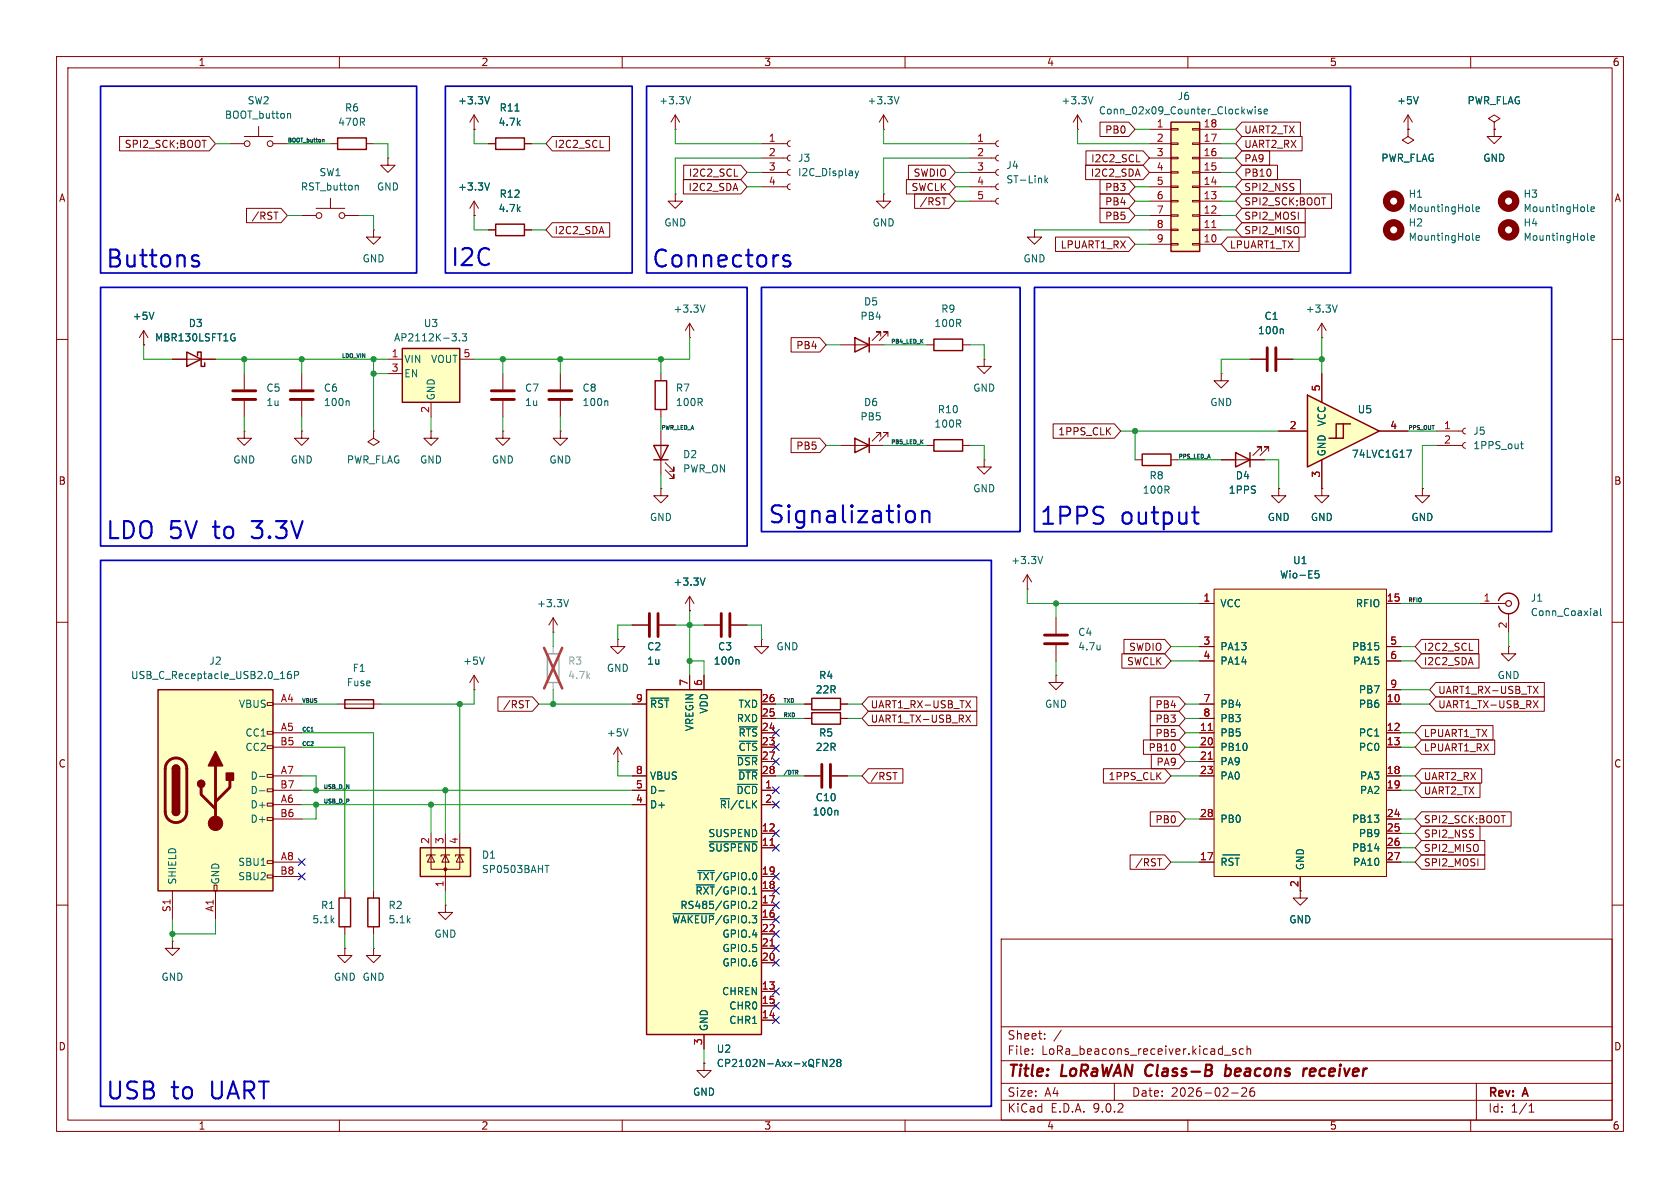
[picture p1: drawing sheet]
<svg xmlns="http://www.w3.org/2000/svg" width="297mm" height="210mm" viewBox="0 0 297 210" stroke-linecap="round" stroke-linejoin="round" font-family="sans-serif">
<g fill="none" stroke="#840000" stroke-width=".18">
<path d="M10 10h277v190h-277zM12 12h273v186h-273zM60 10v2M110 10v2M160 10v2M210 10v2M260 10v2M10 60h2M285 60h2M10 110h2M285 110h2M10 160h2"/>
<path d="M177 166h108v32h-108zM285 160h2M60 198v2M110 198v2M160 198v2M177 194.5h108M177 191.5h108M177 187.5h108M177 181.5h108M182.5 186.3v.1M182.5 185.5v.1M184.7 183.6v.1"/>
<path d="M184.7 182.8v.1M187.6 182.1l-1.3 2M197 191.5v3M210 198v2M216.5 186.5h1.1M217.7 193.2h1.2M218.5 185.5l-.4-.1-.2 .2 .1 .2 .5 .2v.3h-.6M219.5 192.4l.6-.1 .2 .1 .1 .3-.9 1.1h.9M219.8 185.5l-.4-.1-.3 .3v.4l.1 .2h.6M220.5 185.5l.2-.1 .3 .1 .1 .9M220.5 184.9v1.5M221.7 192.3a.59 .59 0 0 0-.7 .6v.6l.1 .2 .4 .1 .2-.1 .1-.5-.1-.3h-.5l-.2 .3"/>
<path d="M260 198v2M261 191.5v6.5M270.3 196.6h.9M270.3 195.5l.4-.4v1.5"/>
</g>
<path d="M216.7 189l.2-.1 .6 .1M216.8 188.2l-.3 2M217.4 190a.66 .66 0 0 1-.8 .1M231.1 188.9l-.4 .1-.2 .3M232.3 188.9l-.6 .1-.2 .9 .3 .3h.4M232.6 189.4l-1 .1" fill="none" stroke="#840000" stroke-width=".4"/>
<path d="M207 21.6h5.1v22.9h-5.1z" fill="#ffffc2"/>
<path d="M207 21.6h5.1v22.9h-5.1zM115.6 78.7h2.5l-1.3 2.6zM115.6 81.3h2.5" fill="none" stroke="#840000" stroke-width=".25"/>
<g fill="none" stroke="#840000" stroke-width=".18">
<path d="M203.2 22.9h3.8M203.2 25.4h3.8M203.2 27.9h3.8M203.2 30.5h3.8M203.2 33h3.8M203.2 35.6h3.8M203.2 38.1h3.8M207 22.7h1.3v.3h-1.3zM207 25.3h1.3v.2h-1.3zM207 27.8h1.3v.3h-1.3zM207 30.4h1.3v.2h-1.3zM207 32.9h1.3v.2h-1.3z"/>
<path d="M207 35.4h1.3v.3h-1.3zM207 38h1.3v.2h-1.3zM210.8 22.7h1.3v.3h-1.3zM210.8 25.3h1.3v.2h-1.3zM210.8 27.8h1.3v.3h-1.3zM210.8 30.4h1.3v.2h-1.3zM210.8 32.9h1.3v.2h-1.3zM210.8 35.4h1.3v.3h-1.3zM210.8 38h1.3v.2h-1.3zM212.1 22.9h3.8M212.1 25.4h3.8M212.1 27.9h3.8"/>
<path d="M212.1 30.5h3.8M212.1 33h3.8M212.1 35.6h3.8M212.1 38.1h3.8M121.9 59.7h.1M121.9 57.2l-.7 1.2M121.9 57.2l.8 1.2M121.9 57.2v2.5M203.2 40.6h3.8M203.2 43.2h3.8M207 40.5h1.3v.3h-1.3zM207 43.1h1.3v.2h-1.3z"/>
<path d="M210.8 40.5h1.3v.3h-1.3zM210.8 43.1h1.3v.2h-1.3zM212.1 40.6h3.8M212.1 43.2h3.8M116.8 76.2v7.6M117.6 83.1l1.5 1.5v-.8v.8h-.7M117.6 81.8l1.5 1.5v-.7v.7h-.7"/>
</g>
<path d="M214.2 40.2h.8" fill="none" stroke="#a90000" stroke-width=".18"/>
<path d="M221.4 19.3l-.2 .8-.3-.6M221.9 18.9v.1M221.9 19.3v.8M222.9 19.4l-.3-.1-.2 .2 .1 .2 .4 .1v.3h-.5M223.5 19.7l.6-.1-.1-.2-.3-.1-.2 .2v.6h.5M124.6 53.9l-.4 1.3" fill="none" stroke="#006464" stroke-width=".18"/>
<path d="M214.6 104.1h30.5v50.8h-30.5z" fill="#ffffc2"/>
<path d="M216.2 151.1h3" fill="none" stroke="#004848" stroke-width=".18"/>
<g fill="none" stroke="#840000" stroke-width=".18">
<path d="M119.4 34.3v1.3h1.2l-1.2 1.2-1.3-1.2h1.3M119.4 34.3h.1M119.4 22.9h.1M119.4 20.3l-.8 1.3M119.4 20.3l.7 1.3M119.4 20.3v2.6M134.6 25.4h4.6M134.6 27.9h4.6M134.6 30.5h4.6M134.6 33h4.6M139.7 24.9l-.4 .1-.1 .4 .1 .4 .4 .1M139.7 27.4l-.4 .2-.1 .3 .1 .4 .4 .1"/>
<path d="M139.7 30l-.4 .1-.1 .4 .1 .3 .4 .2M139.7 32.5l-.4 .2-.1 .3 .1 .4 .4 .1M156.2 22.9h.1M156.2 34.3v1.3h1.3l-1.3 1.2-1.3-1.2h1.3M156.2 34.3h.1M156.2 20.3l-.8 1.3M156.2 20.3l.8 1.3M156.2 20.3v2.6M171.4 25.4h4.6M171.4 27.9h4.6M171.4 30.5h4.6M171.4 33h4.6"/>
<path d="M171.4 35.6h4.6M176.5 24.9l-.3 .1-.2 .4 .2 .4 .3 .1M176.5 27.4l-.3 .2-.2 .3 .2 .4 .3 .1M176.5 30l-.3 .1-.2 .4 .2 .3 .3 .2M176.5 32.5l-.3 .2-.2 .3 .2 .4 .3 .1M176.5 35.1l-.3 .1-.2 .4 .2 .3 .3 .2M264.2 22.9v1.2h1.2l-1.2 1.3-1.3-1.3h1.3M264.2 22.9h.1M155.7 59.4v-.7h-.8h.8l-1.5 1.5M157 59.4v-.7h-.8h.8l-1.6 1.5M116.8 66v1.3M116.8 72.4v1.3"/>
<path d="M148.6 61h7.6M163.8 61h1.3M170.2 61h1.2M174 63.5v1.3h1.3l-1.3 1.2-1.3-1.2h1.3M174 63.5h.1M215.9 66v1.3h1.3l-1.3 1.3-1.3-1.3h1.3M215.9 66h.1M254 76.2h4.6M254 78.7h4.6M259.1 75.7l-.4 .1-.1 .4 .1 .4 .4 .1M259.1 78.2l-.4 .2-.1 .3 .1 .4 .4 .1M200.7 81.3h1.2"/>
<path d="M207 81.3h1.3M226.1 86.4v1.2h1.2l-1.2 1.3-1.3-1.3h1.3M226.1 86.4h.1M251.5 86.4v1.2h1.2l-1.2 1.3-1.3-1.3h1.3M251.5 86.4h.1M186.7 109.2v2.8M186.7 114v2.8M212.1 106.7h2.5M212.1 114.3h2.5M212.1 116.8h2.5M214.6 104.1h30.5v50.8h-30.5zM245.1 106.7h2.5"/>
<path d="M245.1 114.3h2.5M245.1 116.8h2.5M109.2 134.6h.1M109.2 132.1l-.7 1.3M109.2 132.1l.8 1.3M109.2 132.1v2.5M142.2 137.2h2.8M147.1 137.2h2.8M212.1 124.5h2.5M212.1 127h2.5M212.1 129.5h2.5M212.1 132.1h2.5"/>
<path d="M212.1 134.6h2.5M212.1 137.2h2.5M245.1 124.5h2.5M245.1 129.5h2.5M245.1 132.1h2.5M245.1 137.2h2.5M245.1 121.9h2.5M245.1 139.7h2.5M212.1 144.8h2.5M212.1 152.4h2.5M229.9 154.9v3.9h1.2l-1.2 1.2-1.3-1.2h1.3M245.1 144.8h2.5"/>
<path d="M245.1 152.4h2.5M245.1 147.3h2.5M245.1 149.9h2.5"/>
</g>
<path d="M213.6 129.1h.7M213.6 134.2h.7" fill="none" stroke="#a90000" stroke-width=".18"/>
<g fill="none" stroke="#006464" stroke-width=".18">
<path d="M122.1 17.1l-.4 1.3M158.9 17.1l-.4 1.3M151.2 30.2l.3 .9M151.5 31.1l-.3 .4M151.8 30.2l-.3 .9M184.7 31.1v1.2M184.9 31.8l.3 .5M185.2 31.5l-.5 .5M260.3 37.2l.2 .2M260.9 37l.6-.1v-.3h-.4l-.2 .1 .1 .6h.5M280.7 37.2l.1 .2M281.3 37l.6-.1-.1-.3h-.4l-.1 .1v.6h.5"/>
<path d="M268.8 78.5h.5M269 78v1.1l.3 .2M194.5 114v.9M194.5 114.8h-.1M232.5 100.9h.6M232.5 101.5l.5-.1 .2 .2-.1 .5h-.6M111 128.8l-.4 1.3M148 143.2l.1 .2v.7"/>
</g>
<g fill="none" stroke="#840000" stroke-width="1.3">
<circle cx="246.4" cy="35.6" r="1.27"/>
<circle cx="266.7" cy="35.6" r="1.27"/>
</g>
<path d="M151.1 59.7l2.6 1.3-2.6 1.2zM153.7 59.7v2.5M165.1 59.9h5.1v2.1h-5.1zM115.8 67.3h2.1v5.1h-2.1zM201.9 80.3h5.1v2h-5.1z" fill="none" stroke="#840000" stroke-width=".25"/>
<path d="M184.7 112.3h4M184.7 113.8h4M145.3 135.1v4.1M146.8 135.1v4.1" fill="none" stroke="#840000" stroke-width=".51"/>
<g fill="#ffffc2">
<path d="M231.1 69.9l12.7 6.3-12.7 6.4z"/>
<path d="M236.2 74.9h1.3l-2.6 2.6h1.3z"/>
<path d="M237.5 74.9h1.3l-2.6 2.6h1.3z"/>
</g>
<path d="M151.1 77.5l2.6 1.2-2.6 1.3zM153.7 77.5v2.5M165.1 77.7h5.1v2.1h-5.1zM231.1 69.9l12.7 6.3-12.7 6.4zM237.5 74.9h-1.3v2.6h-1.3M238.8 74.9h-1.3v2.6h-1.3M218.4 80l2.6 1.3-2.6 1.3zM221 80v2.6M264.9 106.2a1.81 1.81 0 0 1 2.8-1 1.81 1.81 0 0 1 0 2.9 1.81 1.81 0 0 1-2.8-.9M143.5 123.4h5.1v2.1h-5.1zM143.5 126h5.1v2h-5.1zM65 158.8h2.1v5h-2.1z" fill="none" stroke="#840000" stroke-width=".25"/>
<g fill="none" stroke="#840000" stroke-width=".18">
<path d="M190.5 22.9h.1M190.5 20.3l-.8 1.3M190.5 20.3l.8 1.3M190.5 20.3v2.6M248.9 22.9h.1M248.9 22.9v1.2l1 .7-1 .6-1-.6 1-.7M248.9 20.3l-.7 1.3M248.9 20.3l.8 1.3M248.9 20.3v2.6M264.2 21.6l1-.6-1-.7-1.1 .7 1.1 .6v1.3M264.2 22.9h.1M182.9 40.6v1.3h-1.3l1.3 1.3 1.2-1.3h-1.2"/>
<path d="M182.9 40.6h.1M233.7 59.7h.1M233.7 57.2v2.5M233.7 57.2l-.8 1.2M233.7 57.2l.7 1.2M99.1 66v2.8M99.1 70.9v2.8M148.6 78.7h7.6M155.7 77.2v-.7h-.8h.8l-1.5 1.5M157 77.2v-.7h-.8h.8l-1.6 1.5M163.8 78.7h1.3M170.2 78.7h1.2"/>
<path d="M221 63.5h2.8M223 79.8v-.8h-.8h.8l-1.5 1.5M224.3 79.8v-.8h-.8h.8l-1.5 1.5M225.8 63.5h2.8M226.1 76.2h5M233.7 66v5.1M243.8 76.2h5.1M116.8 86.4v1.2h1.3l-1.3 1.3-1.2-1.3h1.2M116.8 86.4h.1M174 81.3v1.3h1.3l-1.3 1.2-1.3-1.2h1.3M174 81.3h.1M215.9 81.3h7.6"/>
<path d="M233.7 86.4v1.2h1.2l-1.2 1.3-1.3-1.3h1.3M233.7 86.4h.1M233.7 81.3v5.1M121.9 108h.1M121.9 105.4l-.7 1.3M121.9 105.4l.8 1.3M121.9 105.4v2.6M124.5 110.5h2.8M129.3 110.5h2.8M134.6 113v1.3h1.3l-1.3 1.3-1.3-1.3h1.3M134.6 113h.1M181.6 104.1h.1"/>
<path d="M181.6 101.6l-.8 1.3M181.6 101.6l.8 1.3M181.6 101.6v2.5M186.7 119.4v1.3h1.3l-1.3 1.2-1.3-1.2h1.3M186.7 119.4h.1M261.6 106.7h4.6M266.7 114.3v1.3h1.3l-1.3 1.2-1.3-1.2h1.3M266.7 114.3h.1M266.7 108.5v3.3M142.2 124.5h1.3M142.2 127h1.3M148.6 124.5h1.3"/>
<path d="M148.6 127h1.3M66 157.5v1.3M61 167.6v1.3h1.2l-1.2 1.3-1.3-1.3h1.3M61 167.6h.1M66 167.6v1.3h1.3l-1.3 1.3-1.2-1.3h1.2M66 167.6h.1M66 163.8v1.3M78.7 160v1.3h1.3l-1.3 1.3-1.2-1.3h1.2M78.7 160h.1"/>
</g>
<g fill="none" stroke="#006464" stroke-width=".18">
<path d="M193.2 17.1l-.4 1.3M250.7 17.1l-.4 1.3M226.7 58.2l.2 .1v.7M236.4 53.9l-.4 1.3M260.3 42.3l.2 .2M260.9 42.1l.6-.2v-.2l-.4-.1-.2 .2 .1 .6h.5M280.7 42.3l.1 .2M281.3 42.1l.6-.2-.1-.2-.4-.1-.1 .2v.6h.5M107.3 70.9l.2 .1v.7M248.7 79.6h.8l-.5 1.2M184.3 98.4l-.4 1.2M124.6 102.2l-.4 1.2"/>
<path d="M130.5 116.6l.2 .2v.6M281.9 108h.3l.2 .2v.6M282.4 108.8h-.5M282.4 108.3h-.5M283 107.6v1l.1 .2"/>
</g>
<g fill="none" stroke="#840000" stroke-width="1.3">
<circle cx="246.4" cy="40.6" r="1.27"/>
<circle cx="266.7" cy="40.6" r="1.27"/>
</g>
<circle cx="266.7" cy="106.7" r=".51" fill="none" stroke="#840000" stroke-width=".2"/>
<path d="M97 69.1h4.1M97 70.6h4.1M224 61.5v4M225.6 61.5v4M127.5 108.5v4M129 108.5v4" fill="none" stroke="#840000" stroke-width=".51"/>
<path d="M74.3 149.9h8.9v5h-8.9z" fill="#ffffc2"/>
<path d="M59.7 24.4h5.1v2h-5.1zM33 62.2l2.6 1.3-2.6 1.3zM34.9 62.9v-.7h.7v2.6h.6v-.7M59.9 158.8h2.1v5h-2.1zM74.3 149.9h8.9v5h-8.9z" fill="none" stroke="#840000" stroke-width=".25"/>
<g fill="none" stroke="#840000" stroke-width=".18">
<path d="M40.6 25.4h2.6M43.2 24.1h5.1M45.7 22.4v1.7M48.3 25.4h2.5M53.3 38.1h2.6M55.9 36.8h5.1M58.4 25.4h1.3M58.4 35.1v1.7M61 38.1h2.5M64.8 25.4h1.2M68.6 27.9v1.3h1.2l-1.2 1.3-1.3-1.3h1.3M68.6 27.9h.1"/>
<path d="M25.4 58.4l-.8 1.3M25.4 58.4l.8 1.3M25.4 58.4v2.6M66 40.6v1.3h1.3l-1.3 1.3-1.2-1.3h1.2M66 40.6h.1M25.4 61h.1M30.5 63.5h7.6M43.2 76.2v1.3h1.2l-1.2 1.2-1.3-1.2h1.3M43.2 76.2h.1M43.2 66v2.8M43.2 70.9v2.8M53.3 76.2v1.3h1.3l-1.3 1.2-1.2-1.2h1.2"/>
<path d="M53.3 76.2h.1M53.3 66v2.8M53.3 70.9v2.8M66 76.2v1.3l1.1 .6-1.1 .6-1-.6 1-.6M66 76.2h.1M76.2 76.2v1.3h1.3l-1.3 1.2-1.3-1.2h1.3M76.2 76.2h.1M88.9 76.2v1.3h1.3l-1.3 1.2-1.3-1.2h1.3M88.9 76.2h.1M99.1 76.2v1.3h1.2l-1.2 1.2-1.3-1.2h1.3M99.1 76.2h.1M109.2 113v1.3h1.3l-1.3 1.3-1.3-1.3h1.3"/>
<path d="M109.2 113h.1M61 157.5v1.3M76.2 151.1v2.6h5.1v-2.6M76.2 151.1l.6 1.3h-1.2zM76.2 147.3v3.8M77 151.1h-1.6v.3M78.7 151.1l.7 1.3h-1.3zM78.7 147.3v10.2M79.5 151.1h-1.5v.3M81.3 151.1l.6 1.3h-1.3zM81.3 147.3v3.8M82 151.1h-1.5v.3"/>
<path d="M30.5 166.4v1.2h1.2l-1.2 1.3-1.3-1.3h1.3M30.5 166.4h.1M61 163.8v1.3M124.5 188v1.2h1.2l-1.2 1.3-1.3-1.3h1.3M124.5 188h.1"/>
<circle cx="43.7" cy="25.4" r=".51"/>
<circle cx="47.8" cy="25.4" r=".51"/>
<circle cx="56.4" cy="38.1" r=".51"/>
<circle cx="60.5" cy="38.1" r=".51"/>
</g>
<circle cx="78.7" cy="153.7" r=".25" fill="#840000" stroke="#840000" stroke-width=".18"/>
<path d="M51 20.1l.4 .1v.7M63 32.8l.3 .1v.7M27.2 55.2l-.4 1.3M41.2 59l.3 .1M41.3 59.7h.3v.4l-.3 .2M61.6 70.9l.1 .1v.7M96.3 153h.8" fill="none" stroke="#006464" stroke-width=".18"/>
<path d="M41.1 69.1h4.1M41.1 70.6h4.1M51.3 69.1h4.1M51.3 70.6h4.1" fill="none" stroke="#840000" stroke-width=".51"/>
<path d="M27.9 121.9h20.4v35.6h-20.4z" fill="#ffffc2"/>
<g fill="none" stroke="#840000" stroke-width=".18">
<path d="M83.8 119.4l-.7 1.3M83.8 119.4l.8 1.3M83.8 119.4v2.5M97.8 111.8h.1M97.8 109.2l-.8 1.3M97.8 109.2l.8 1.3M97.8 109.2v2.6M47.2 124.2h1.1v.5h-1.1zM47.2 129.3h1.1v.5h-1.1zM47.2 131.8h1.1v.5h-1.1zM47.2 136.9h1.1v.5h-1.1zM47.2 139.4h1.1v.6h-1.1z"/>
<path d="M48.3 124.5h5M48.3 129.5h5M48.3 132.1h5M48.3 137.2h5M48.3 139.7h5M59.7 124.5h7.6M83.8 121.9h.1M30.5 157.5v5.1M37.8 156.5h.6v1h-.6zM38.1 157.5v5.1M47.2 142h1.1v.5h-1.1zM47.2 144.5h1.1v.5h-1.1z"/>
<path d="M47.2 152.1h1.1v.6h-1.1zM47.2 154.7h1.1v.5h-1.1zM48.3 142.2h5M48.3 144.8h5M48.3 152.4h5M48.3 154.9h5"/>
</g>
<path d="M27.9 121.9h20.4v35.6h-20.4zM30.5 135.9a.64 .64 0 0 1 .6-.6 .64 .64 0 0 1 .6 .6M61 123.7h5v1.5h-5zM30.5 143.5a.64 .64 0 0 0 .6 .6 .64 .64 0 0 0 .6-.6" fill="none" stroke="#840000" stroke-width=".25"/>
<path d="M29.8 134.6a1.9 1.9 0 0 1 2-.5 1.9 1.9 0 0 1 1.2 1.8v7.6a1.91 1.91 0 0 1-1.9 1.9 1.91 1.91 0 0 1-1.9-1.9v-7.8l.2-.6zM35.6 139.2v1.3l2.5 2.5M38.1 135.4v10.1M40.6 137.9v1.3l-2.5 2.5" fill="none" stroke="#840000" stroke-width=".51"/>
<g fill="#840000" stroke="#840000" stroke-width=".25">
<path d="M30.5 135.9h1.2v7.6h-1.2z"/>
<path d="M30.7 135.4a.64 .64 0 0 1 .7-.1 .64 .64 0 0 1 .3 .6h-1.2z"/>
<path d="M30.5 143.5h1.2a.64 .64 0 0 1-.6 .6 .64 .64 0 0 1-.6-.6z"/>
<path d="M38.1 132.8l1.3 2.6h-2.6z"/>
<path d="M40 136.7h1.3v1.2h-1.3z"/>
<circle cx="35.6" cy="138.6" r=".63"/>
</g>
<circle cx="38.1" cy="145.5" r="1.27" fill="#840000" stroke="#840000" stroke-width=".18"/>
<path d="M51.4 118.7l-.4 .1a.86 .86 0 0 0 0 1.2l.5-.2v-.4l-.2-.2h-.3l-.2 .2M52.1 119.4l.6-.1 .1-.2-.1-.3-.6-.1v1.3M85.6 116.1l-.4 1.3M100.5 106l-.4 1.3M45.9 137.3h.9M45.9 139.8h.9" fill="none" stroke="#006464" stroke-width=".18"/>
<path d="M96.8 115.6h2v5.1h-2z" fill="none" stroke="#a1a1a1" stroke-width=".25"/>
<path d="M97.8 114.3v1.3M97.8 120.7v1.2" fill="none" stroke="#a1a1a1" stroke-width=".18"/>
<path d="M96.2 114.5l3.2 7.2M99.4 114.5l-3.2 7.2" fill="none" stroke="#e12e31" stroke-width=".46"/>
<path d="M114.3 121.9h20.3v61h-20.3z" fill="#ffffc2"/>
<path d="M87.6 39.6h5.1v2.1h-5.1zM87.6 24.4h5.1v2h-5.1zM114.3 121.9h20.3v61h-20.3z" fill="none" stroke="#840000" stroke-width=".25"/>
<g fill="none" stroke="#840000" stroke-width=".18">
<path d="M83.8 38.1h.1M83.8 22.9h.1M83.8 35.6l-.7 1.2M83.8 35.6l.8 1.2M83.8 20.3v2.6M83.8 35.6v2.5M83.8 20.3l-.7 1.3M83.8 20.3l.8 1.3M86.4 25.4h1.2M92.7 25.4h1.3M86.4 40.6h1.2M92.7 40.6h1.3"/>
<path d="M88.9 66v2.8M88.9 70.9v2.8M111.8 110.5h2.8M116.6 110.5h2.8M121.9 119.4v2.5M124.5 119.4v2.5M111.8 124.5h2.5M111.8 137.2h2.5M111.8 139.7h2.5M134.6 124.5h2.6M134.6 137.2h2.6M134.6 139.7h2.6"/>
<path d="M134.6 127h2.6M134.6 129.5h2.6M134.6 132.1h2.6M134.6 134.6h2.6M111.8 142.2h2.5M134.6 142.2h2.6M134.6 147.3h2.6M134.6 149.9h2.6M134.6 154.9h2.6M134.6 157.5h2.6M134.6 160h2.6M134.6 162.6h2.6"/>
<path d="M134.6 165.1h2.6M134.6 167.6h2.6M134.6 170.2h2.6M134.6 175.3h2.6M134.6 177.8h2.6M124.5 182.9v2.5M134.6 180.3h2.6"/>
</g>
<g fill="none" stroke="#006464" stroke-width=".18">
<path d="M86.5 17.1l-.4 1.3M91 19.6h.8M86.5 32.3l-.4 1.3M115 123.4h3.2M116.5 139.8h.9M130.3 138.7h3.6M130.4 133.6h3.5M130.6 136.1h3.3M130.7 128.5h3.2M130.7 131h3.2M123.1 156.4h3.2M123.4 153.9h2.9"/>
<path d="M125.4 148.8h8.5M133 159.5l.5-.2 .3 .4-.8 .9h.8M119 161.5h7.3M132.5 160.5v.1M145.5 187.3l.7 1.2v-1.2M146.7 187.4l.5-.1 .3 .3-.8 .9h.8M148.2 187.8l-.3-.2 .3-.3h.2l.3 .2-.3 .3M148.2 187.8l-.3 .3 .1 .3 .2 .1h.3l.2-.2v-.2l-.3-.3M148.2 187.8h.2"/>
</g>
<path d="M136.1 149.4h.8M136.1 167.2h.8" fill="none" stroke="#a90000" stroke-width=".18"/>
<path d="M86.9 69.1h4M86.9 70.6h4M114.8 108.5v4M116.3 108.5v4" fill="none" stroke="#840000" stroke-width=".51"/>
<path d="M71.1 61.6h10.2v9.5h-10.2z" fill="#ffffc2"/>
<path d="M71.1 61.6h10.2v9.5h-10.2z" fill="none" stroke="#840000" stroke-width=".25"/>
<g fill="none" stroke="#840000" stroke-width=".18">
<path d="M21.1 24.1h15.9l1.1 1.3-1.1 1.3h-15.9zM43.6 36.8h6.1l1.1 1.3-1.1 1.3h-6.1zM48.4 37.5h.8M83.8 38.1h.1M83.8 22.9h.1M86.4 25.4h1.2M92.7 25.4h1.3M97.6 24.1h10.1v2.6h-10.1l-1.1-1.3zM97.6 39.4h10.2v2.5h-10.2l-1.1-1.3zM106.1 26.1h.6M120.8 31.7h10.2l1.1 1.3-1.1 1.3h-10.2zM120.9 29.2h10.1l1.1 1.3-1.1 1.3h-10.1z"/>
<path d="M129.8 31.2h.6M160.2 31.7h7.6l1.1 1.3-1.1 1.3h-7.6zM160.6 29.2h7.2l1.1 1.3-1.1 1.3h-7.2zM161.7 34.3h6.1l1.1 1.3-1.1 1.2h-6.1zM166.5 35h.8M191.9 29.2h10.2l1.1 1.3-1.1 1.3h-10.2zM192 26.7h10.1l1.1 1.2-1.1 1.3h-10.1zM194.5 31.7h5l1.2 1.3-1.2 1.3h-5zM194.5 21.6h5l1.2 1.3-1.2 1.2h-5zM194.5 36.8h5l1.2 1.3-1.2 1.3h-5zM194.5 34.3h5l1.2 1.3-1.2 1.2h-5zM200.9 28.6h.6"/>
<path d="M219.6 21.6h10.3v2.5h-10.3l-1.2-1.2zM219.6 31.7h10.3v2.6h-10.3l-1.2-1.3zM219.6 29.2h6.2v2.6h-6.2l-1.2-1.3zM219.6 26.7h4.9v2.5h-4.9l-1.2-1.3zM219.6 24.1h10.6v2.6h-10.6l-1.2-1.3zM219.6 34.3h15.8v2.5h-15.8l-1.2-1.2zM219.6 36.8h11.1v2.6h-11.1l-1.2-1.3zM219.6 39.4h11.1v2.5h-11.1l-1.2-1.3zM248.9 22.9h.1M264.2 22.9h.1M86.4 40.6h1.2M92.7 40.6h1.3"/>
<path d="M139.9 59.7h5l1.1 1.3-1.1 1.2h-5zM186.6 41.9h12.9l1.2 1.3-1.2 1.3h-12.9zM217 41.9h12.7v2.6h-12.7l-1.1-1.3zM25.4 61h.1M30.5 63.5h2.5M35.6 63.5h2.5M68.6 63.5h2.5M68.6 66h2.5M76.2 71.1v2.6M81.3 63.5h2.5M139.9 77.5h5l1.1 1.2-1.1 1.3h-5zM186.2 74.9h10.8l1.1 1.3-1.1 1.3h-10.8z"/>
<path d="M221 63.5h2.8M225.8 63.5h2.8M226.1 76.2h5M233.7 66v5.1M243.8 76.2h5.1M215.9 81.3h2.5M221 81.3h2.5M226.1 86.4h.1M233.7 86.4h.1M233.7 81.3v5.1M251.5 86.4h.1M111.8 110.5h2.8"/>
<path d="M116.6 110.5h2.8M121.9 108h.1M121.9 119.4v2.5M124.5 110.5h2.8M124.5 119.4v2.5M129.3 110.5h2.8M198.3 115.6h7.6l1.1 1.2-1.1 1.3h-7.6zM198.7 113h7.2l1.1 1.3-1.1 1.3h-7.2zM212.1 106.7h2.5M212.1 114.3h2.5M212.1 116.8h2.5M245.1 106.7h2.5"/>
<path d="M245.1 114.3h2.5M245.1 116.8h2.5M251.3 115.6h10.2v2.5h-10.2l-1.1-1.3zM251.3 113h10.1v2.6h-10.1l-1.1-1.3zM259.8 115h.6M88 123.2h6.1l1.1 1.3-1.1 1.2h-6.1zM92.9 123.9h.7M111.8 124.5h2.5M111.8 137.2h2.5M111.8 139.7h2.5M134.6 124.5h2.6M134.6 127h2.6"/>
<path d="M134.6 129.5h2.6M134.6 132.1h2.6M134.6 134.6h2.6M134.6 137.2h2.6M134.6 139.7h2.6M142.2 124.5h1.3M142.2 127h1.3M142.2 137.2h2.8M147.1 137.2h2.8M148.6 124.5h1.3M148.6 127h1.3M153.5 125.7h19.2v2.6h-19.2l-1.1-1.3z"/>
<path d="M153.5 135.9h6.1v2.5h-6.1l-1.1-1.2zM153.5 123.2h19.2v2.5h-19.2l-1.1-1.2zM157.9 136.6h.7M170.7 126.4l.9 1.3M170.7 123.9l.9 1.2M171.6 126.4l-.9 1.3M171.6 123.9l-.9 1.2M195.1 135.9h10.8l1.1 1.3-1.1 1.2h-10.8zM202.1 130.8h6.3l1.1 1.3-1.1 1.3h-6.3zM203.4 125.7h5l1.1 1.3-1.1 1.3h-5zM203.4 128.3h5l1.1 1.2-1.1 1.3h-5zM203.4 123.2h5l1.1 1.3-1.1 1.2h-5z"/>
<path d="M203.5 133.3h4.9l1.1 1.3-1.1 1.3h-4.9zM212.1 124.5h2.5M212.1 127h2.5M212.1 129.5h2.5M212.1 132.1h2.5M212.1 134.6h2.5M212.1 137.2h2.5M245.1 124.5h2.5M245.1 129.5h2.5M245.1 132.1h2.5M245.1 137.2h2.5M245.1 121.9h2.5"/>
<path d="M245.1 139.7h2.5M251.3 130.8h12.9v2.6h-12.9l-1.1-1.3zM251.3 135.9h10.6v2.5h-10.6l-1.1-1.2zM251.3 128.3h12.6v2.5h-12.6l-1.1-1.3zM251.3 138.4h10.3v2.6h-10.3l-1.1-1.3zM253.8 123.2h19.2v2.5h-19.2l-1.1-1.2zM253.8 120.6h19.2v2.6h-19.2l-1.1-1.3zM271.1 123.9l.8 1.2M271.1 121.3l.8 1.3M271.9 123.9l-.8 1.2M271.9 121.3l-.8 1.3M111.8 142.2h2.5"/>
<path d="M134.6 147.3h2.6M134.6 149.9h2.6M134.6 142.2h2.6M134.6 154.9h2.6M134.6 157.5h2.6M199.8 151.1h6.1l1.1 1.3-1.1 1.3h-6.1zM203.4 143.5h5l1.1 1.3-1.1 1.3h-5zM204.6 151.8h.8M212.1 144.8h2.5M212.1 152.4h2.5M229.9 154.9v2.6M245.1 144.8h2.5"/>
<path d="M245.1 152.4h2.5M245.1 147.3h2.5M245.1 149.9h2.5M251.3 146h10.3v2.6h-10.3l-1.1-1.3zM251.3 143.5h15.8v2.6h-15.8l-1.1-1.3zM251.3 151.1h11.2v2.6h-11.2l-1.1-1.3zM251.3 148.6h11.2v2.5h-11.2l-1.1-1.2zM134.6 160h2.6M134.6 162.6h2.6M134.6 165.1h2.6M134.6 167.6h2.6M134.6 170.2h2.6"/>
<path d="M134.6 175.3h2.6M134.6 177.8h2.6M124.5 188h.1M124.5 182.9v2.5M134.6 180.3h2.6"/>
</g>
<g fill="none" stroke="#006464" stroke-width=".18">
<path d="M86.5 17.1l-.4 1.3M91 19.6h.8M250.7 17.1l-.4 1.3M86.5 32.3l-.4 1.3M27.2 55.2l-.4 1.3M41.2 59l.3 .1M41.3 59.7h.3v.4l-.3 .2M79.9 59h.8l-.4 .5M80.6 59.6v.5M81.7 59h.8l-.4 .5 .3 .1v.5l-.2 .2-.5-.2M226.7 58.2l.2 .1v.7M81.2 60.1v.2"/>
<path d="M248.7 79.6h.8l-.5 1.2M124.6 102.2l-.4 1.2M130.5 116.6l.2 .2v.6M232.5 100.9h.6M232.5 101.5l.5-.1 .2 .2-.1 .5h-.6M115 123.4h3.2M116.5 139.8h.9M130.3 138.7h3.6M130.4 133.6h3.5M130.6 136.1h3.3M130.7 128.5h3.2M130.7 131h3.2"/>
<path d="M123.1 156.4h3.2M123.4 153.9h2.9M125.4 148.8h8.5M133 159.5l.5-.2 .3 .4-.8 .9h.8M148 143.2l.1 .2v.7M119 161.5h7.3M132.5 160.5v.1M145.5 187.3l.7 1.2v-1.2M146.7 187.4l.5-.1 .3 .3-.8 .9h.8M148.2 187.8l-.3-.2 .3-.3h.2l.3 .2-.3 .3M148.2 187.8l-.3 .3 .1 .3 .2 .1h.3l.2-.2v-.2l-.3-.3M148.2 187.8h.2"/>
</g>
<path d="M57 24.7h.3v.4M140.8 136.5l.3 .4M141 136.2v.3" fill="none" stroke="#0f0f0f" stroke-width=".18"/>
<g fill="none" stroke="#009600" stroke-width=".18">
<path d="M38.1 25.4h2.5M50.8 38.1h2.5M50.8 25.4h7.6M63.5 38.1h2.5v2.5M66 25.4h2.6v2.5M83.8 38.1v2.5h2.6M83.8 22.9v2.5h2.6M94 25.4h2.5M119.4 22.9v2.5h15.2M132.1 33h2.5M132.1 30.5h2.5M134.6 27.9h-15.2v6.4"/>
<path d="M156.2 22.9v2.5h15.2M168.9 33h2.5M168.9 35.6h2.5M168.9 30.5h2.5M171.4 27.9h-15.2v6.4M190.5 22.9v2.5h12.7M200.7 38.1h2.5M200.7 33h2.5M200.7 35.6h2.5M200.7 22.9h2.5M215.9 38.1h2.5M215.9 33h2.5"/>
<path d="M215.9 35.6h2.5M215.9 27.9h2.5M215.9 30.5h2.5M215.9 25.4h2.5M215.9 22.9h2.5M94 40.6h2.5M121.9 59.7v3.8h-38.1M182.9 40.6h20.3M200.7 43.2h2.5M215.9 40.6h2.5M233.7 59.7v6.3M25.4 61v2.5h5.1"/>
<path d="M38.1 63.5h30.5M43.2 63.5v2.5M43.2 73.7v2.5M53.3 63.5v2.5M53.3 73.7v2.5M66 63.5v12.7M66 66h2.6M76.2 73.7v2.5M88.9 63.5v2.5M88.9 73.7v2.5M99.1 63.5v2.5M99.1 73.7v2.5"/>
<path d="M116.8 63.5v2.5M116.8 73.7v2.5M146 78.7h2.6M146 61h2.6M156.2 78.7h7.6M156.2 61h7.6M171.4 78.7h2.6v2.6M171.4 61h2.6v2.5M198.1 76.2h28M200.7 76.2v5.1M221 63.5h-5.1v2.5M228.6 63.5h5.1"/>
<path d="M248.9 76.2h5.1M254 78.7h-2.5v7.7M116.8 83.8v2.6M208.3 81.3h7.6M223.5 81.3h2.6v5.1M97.8 111.8v2.5M111.8 110.5h-2.6v2.5M119.4 110.5h5.1M121.9 116.8h2.6v2.6M121.9 108v11.4M132.1 110.5h2.5v2.5M181.6 104.1v2.6h30.5"/>
<path d="M186.7 106.7v2.5M186.7 116.8v2.6M207 116.8h5.1M207 114.3h5.1M247.6 116.8h2.6M247.6 114.3h2.6M247.6 106.7h14M266.7 111.8v2.5M53.3 124.5h6.4M53.3 137.2h2.6v2.5M53.3 129.5h12.7v28M53.3 132.1h7.7v25.4"/>
<path d="M53.3 139.7h58.5M78.7 139.7v7.6M81.3 124.5v22.8M83.8 121.9v2.6h-16.5M95.2 124.5h16.6M97.8 121.9v2.6M109.2 134.6v2.6h2.6M137.2 124.5h5M137.2 127h5M137.2 137.2h5M149.9 124.5h2.5M149.9 127h2.5"/>
<path d="M149.9 137.2h2.5M207 137.2h5.1M209.5 124.5h2.6M209.5 127h2.6M209.5 129.5h2.6M209.5 132.1h2.6M209.5 134.6h2.6M247.6 124.5h5.1M247.6 137.2h2.6M247.6 139.7h2.6M247.6 129.5h2.6M247.6 121.9h5.1"/>
<path d="M247.6 132.1h2.6M53.3 142.2h58.5M55.9 142.2v2.6h-2.6M76.2 142.2v5.1M78.7 157.5v2.5M207 152.4h5.1M209.5 144.8h2.6M247.6 149.9h2.6M247.6 144.8h2.6M247.6 147.3h2.6M247.6 152.4h2.6M30.5 162.6v3.8"/>
<path d="M38.1 162.6v2.5h-7.6M61 165.1v2.5M66 165.1v2.5M124.5 185.4v2.6"/>
</g>
<g fill="none" stroke="#000084" stroke-width=".18">
<path d="M136.6 128.9l1.2 1.2M136.6 134l1.2 1.2M136.6 131.5l1.2 1.2M136.6 139.1l1.2 1.2M137.8 128.9l-1.2 1.2M137.8 134l-1.2 1.2M137.8 131.5l-1.2 1.2M137.8 139.1l-1.2 1.2M52.7 154.3l1.2 1.2M52.7 151.8l1.2 1.2M53.9 154.3l-1.2 1.2M53.9 151.8l-1.2 1.2"/>
<path d="M136.6 156.9l1.2 1.2M136.6 146.7l1.2 1.2M136.6 154.3l1.2 1.2M136.6 141.6l1.2 1.2M136.6 159.4l1.2 1.2M136.6 149.3l1.2 1.2M137.8 156.9l-1.2 1.2M137.8 146.7l-1.2 1.2M137.8 154.3l-1.2 1.2M137.8 141.6l-1.2 1.2M137.8 159.4l-1.2 1.2M137.8 149.3l-1.2 1.2"/>
<path d="M136.6 167l1.2 1.2M136.6 169.6l1.2 1.2M136.6 164.5l1.2 1.2M136.6 177.2l1.2 1.2M136.6 179.7l1.2 1.2M136.6 174.7l1.2 1.2M136.6 162l1.2 1.2M137.8 167l-1.2 1.2M137.8 169.6l-1.2 1.2M137.8 164.5l-1.2 1.2M137.8 177.2l-1.2 1.2M137.8 179.7l-1.2 1.2"/>
<path d="M137.8 174.7l-1.2 1.2M137.8 162l-1.2 1.2"/>
</g>
<path d="M33.9 45.7l.2 .3 .7 .1 .3 .2 .1 .2-.1 .5-.3 .1h-.6l-.3-.1M35.1 45.3l-.7-.2-.3 .2-.2 .2M139.6 45.3l-.7-.2-.3 .2-.1 .2 .1 .5 1 .3 .1 .2-.1 .5-.3 .1h-.6l-.2-.1M160.5 90.5a.81 .81 0 0 1 1.2 .4v.9a.81 .81 0 0 1-1.2 .4M163 90.6a.75 .75 0 0 1 1.3 .2v1.5M163 90.3v2M210.7 90.6h1.2M211.2 89.6v2.6l.1 .2 .6 .2" fill="none" stroke="#0000c2" stroke-width=".38"/>
<path d="M17.8 15.2h55.9v33.1h-55.9zM78.7 15.2h33.1v33.1h-33.1zM114.3 15.2h124.5v33.1h-124.5zM17.8 50.8h114.3v45.7h-114.3zM134.6 50.8h45.7v43.2h-45.7zM182.9 50.8h91.4v43.2h-91.4zM17.8 99.1h157.5v96.5h-157.5z" fill="none" stroke="#0000c2" stroke-width=".3"/>
<path d="M213.6 129.1h.7M213.6 134.2h.7M136.1 149.4h.8M136.1 167.2h.8" fill="none" stroke="#a90000" stroke-width=".18"/>
<g fill="#009600" stroke="#009600" stroke-width=".18">
<circle cx="186.7" cy="106.7" r=".46"/>
<circle cx="121.9" cy="116.8" r=".46"/>
<circle cx="121.9" cy="110.5" r=".46"/>
<circle cx="200.7" cy="76.2" r=".46"/>
<circle cx="233.7" cy="63.5" r=".46"/>
<circle cx="76.2" cy="142.2" r=".46"/>
<circle cx="78.7" cy="139.7" r=".46"/>
<circle cx="116.8" cy="63.5" r=".46"/>
<circle cx="66" cy="66" r=".46"/>
<circle cx="66" cy="63.5" r=".46"/>
<circle cx="99.1" cy="63.5" r=".46"/>
<circle cx="30.5" cy="165.1" r=".46"/>
<circle cx="55.9" cy="142.2" r=".46"/>
<circle cx="55.9" cy="139.7" r=".46"/>
<circle cx="43.2" cy="63.5" r=".46"/>
<circle cx="53.3" cy="63.5" r=".46"/>
<circle cx="81.3" cy="124.5" r=".46"/>
<circle cx="97.8" cy="124.5" r=".46"/>
<circle cx="88.9" cy="63.5" r=".46"/>
</g>
<g font-size="4.2" fill="#0000c2">
<text x="18.5" y="47.5">Buttons</text>
<text x="79.5" y="47.2">I2C</text>
<text x="115.1" y="47.5">Connectors</text>
<text x="18.5" y="95.5">LDO 5V</text>
<text x="38.2" y="95.5">to</text>
<text x="45.4" y="95.5">3.3V</text>
<text x="135.6" y="92.7">Signalization</text>
<text x="183.6" y="93">1PPS</text>
<text x="198.2" y="93">output</text>
<text x="18.5" y="194.6">USB</text>
<text x="30.4" y="194.6">to</text>
<text x="37.6" y="194.6">UART</text>
</g>
<g font-size="2.8" fill="#840000">
<text x="178" y="190.9">Title:</text>
<text x="187.7" y="190.9">LoRaWAN Class-B</text>
<text x="218.2" y="190.9">beacons</text>
<text x="232.8" y="190.9">receiver</text>
</g>
<g font-size="2.1" fill="#840000">
<text x="178" y="184">Sheet:</text>
<text x="178" y="186.7">File:</text>
<text x="184.1" y="186.7">LoRa_beacons_receiver.kicad_sch</text>
<text x="178" y="196.9">KiCad</text>
<text x="178" y="194.1">Size:</text>
<text x="184.7" y="194.1">A4</text>
<text x="185.7" y="196.9">E.D.A.</text>
<text x="193.3" y="196.9">9.0.2</text>
<text x="200" y="194.1">Date:</text>
<text x="207" y="194.1">2026-02-26</text>
<text x="263" y="194.3">Rev:</text>
<text x="263" y="196.9">Id:</text>
<text x="267.1" y="196.9">1/1</text>
<text x="269.4" y="194.3">A</text>
</g>
<g font-size="1.8" fill="#840000">
<text x="35" y="11.9">1</text>
<text x="85" y="11.9">2</text>
<text x="135" y="11.9">3</text>
<text x="185" y="11.9">4</text>
<text x="235" y="11.9">5</text>
<text x="285" y="11.9">6</text>
<text x="195.3" y="23.8">PB0</text>
<text x="219.9" y="23.8">UART2_TX</text>
<text x="22" y="26.4">SPI2_SCK;BOOT</text>
<text x="97.9" y="26.4">I2C2_SCL</text>
<text x="192.8" y="28.9">I2C2_SCL</text>
<text x="219.9" y="28.9">PA9</text>
<text x="219.9" y="26.4">UART2_RX</text>
<text x="10.3" y="35.9">A</text>
<text x="121.6" y="34">I2C2_SDA</text>
<text x="121.7" y="31.4">I2C2_SCL</text>
<text x="161" y="34">SWCLK</text>
<text x="161.4" y="31.4">SWDIO</text>
<text x="192.7" y="31.4">I2C2_SDA</text>
<text x="195.3" y="34">PB3</text>
<text x="219.9" y="34">SPI2_NSS</text>
<text x="219.9" y="31.4">PB10</text>
<text x="285.3" y="35.9">A</text>
<text x="44.4" y="39.1">/RST</text>
<text x="97.9" y="41.6">I2C2_SDA</text>
<text x="162.5" y="36.5">/RST</text>
<text x="195.3" y="39.1">PB5</text>
<text x="195.3" y="36.5">PB4</text>
<text x="219.9" y="36.5">SPI2_SCK;BOOT</text>
<text x="219.9" y="39.1">SPI2_MOSI</text>
<text x="219.9" y="41.6">SPI2_MISO</text>
<text x="187.4" y="44.1">LPUART1_RX</text>
<text x="217.3" y="44.1">LPUART1_TX</text>
<text x="140.7" y="61.9">PB4</text>
<text x="187" y="77.2">1PPS_CLK</text>
<text x="140.7" y="79.7">PB5</text>
<text x="10.3" y="85.9">B</text>
<text x="285.3" y="85.9">B</text>
<text x="199.1" y="117.8">SWCLK</text>
<text x="199.5" y="115.3">SWDIO</text>
<text x="251.6" y="117.8">I2C2_SDA</text>
<text x="251.6" y="115.3">I2C2_SCL</text>
<text x="88.8" y="125.4">/RST</text>
<text x="153.8" y="125.4">UART1_RX-USB_TX</text>
<text x="204.2" y="125.4">PB4</text>
<text x="254.2" y="125.4">UART1_TX-USB_RX</text>
<text x="254.2" y="122.9">UART1_RX-USB_TX</text>
<text x="153.8" y="128">UART1_TX-USB_RX</text>
<text x="204.2" y="128">PB3</text>
<text x="204.2" y="130.5">PB5</text>
<text x="251.6" y="130.5">LPUART1_TX</text>
<text x="10.3" y="135.9">C</text>
<text x="203" y="133">PB10</text>
<text x="204.3" y="135.6">PA9</text>
<text x="251.6" y="133">LPUART1_RX</text>
<text x="285.3" y="135.9">C</text>
<text x="153.8" y="138.1">/RST</text>
<text x="195.9" y="138.1">1PPS_CLK</text>
<text x="251.6" y="138.1">UART2_RX</text>
<text x="251.6" y="140.7">UART2_TX</text>
<text x="204.2" y="145.7">PB0</text>
<text x="251.6" y="148.3">SPI2_NSS</text>
<text x="251.6" y="145.7">SPI2_SCK;BOOT</text>
<text x="200.6" y="153.4">/RST</text>
<text x="251.6" y="153.4">SPI2_MOSI</text>
<text x="251.6" y="150.8">SPI2_MISO</text>
<text x="229.6" y="156.9" transform="rotate(-90 229.6 156.9)">2</text>
<text x="10.3" y="185.9">D</text>
<text x="285.3" y="185.9">D</text>
<text x="35" y="199.9">1</text>
<text x="85" y="199.9">2</text>
<text x="135" y="199.9">3</text>
<text x="185" y="199.9">4</text>
<text x="235" y="199.9">5</text>
<text x="285" y="199.9">6</text>
</g>
<g font-size="1.8" fill="#006464">
<text x="208.1" y="17.9">J6</text>
<text x="39.7" y="21.2">BOOT_button</text>
<text x="43.7" y="18.6">SW2</text>
<text x="59.7" y="22.5">470R</text>
<text x="60.9" y="19.9">R6</text>
<text x="80.9" y="18.6">+3.3V</text>
<text x="88" y="22.5">4.7k</text>
<text x="88.2" y="19.9">R11</text>
<text x="116.4" y="18.6">+3.3V</text>
<text x="153.3" y="18.6">+3.3V</text>
<text x="187.6" y="18.6">+3.3V</text>
<text x="194.2" y="20.4">Conn_02x09_Counter_Clockwise</text>
<text x="246.9" y="18.6">+5V</text>
<text x="259.3" y="18.6">PWR_FLAG</text>
<text x="141" y="28.8">J3</text>
<text x="244.1" y="28.8">PWR_FLAG</text>
<text x="262.1" y="28.8">GND</text>
<text x="53.1" y="33.9">RST_button</text>
<text x="56.4" y="31.3">SW1</text>
<text x="66.5" y="33.9">GND</text>
<text x="80.9" y="33.9">+3.3V</text>
<text x="88.2" y="35.2">R12</text>
<text x="141" y="31.3">I2C_Display</text>
<text x="177.8" y="30.1">J4</text>
<text x="177.8" y="32.6">ST-Link</text>
<text x="248.9" y="35.2">H1</text>
<text x="269.2" y="35.2">H3</text>
<text x="88" y="37.7">4.7k</text>
<text x="117.3" y="40.2">GND</text>
<text x="154.2" y="40.2">GND</text>
<text x="248.9" y="37.7">MountingHole</text>
<text x="248.9" y="40.2">H2</text>
<text x="269.2" y="37.7">MountingHole</text>
<text x="269.2" y="40.2">H4</text>
<text x="64" y="46.6">GND</text>
<text x="180.8" y="46.6">GND</text>
<text x="248.9" y="42.8">MountingHole</text>
<text x="269.2" y="42.8">MountingHole</text>
<text x="23.4" y="56.7">+5V</text>
<text x="33.3" y="58">D3</text>
<text x="74.8" y="58">U3</text>
<text x="119" y="55.5">+3.3V</text>
<text x="152" y="56.7">PB4</text>
<text x="152.6" y="54.2">D5</text>
<text x="165.1" y="58">100R</text>
<text x="166.3" y="55.5">R9</text>
<text x="222.3" y="59.3">100n</text>
<text x="223.4" y="56.7">C1</text>
<text x="230.7" y="55.5">+3.3V</text>
<text x="27.3" y="60.6">MBR130LSFT1G</text>
<text x="69.6" y="60.6">AP2112K-3.3</text>
<text x="71.4" y="64.4">VIN</text>
<text x="76.1" y="64.4">VOUT</text>
<text x="47" y="69.4">C5</text>
<text x="47" y="72">1u</text>
<text x="57.2" y="69.4">C6</text>
<text x="57.2" y="72">100n</text>
<text x="71.4" y="66.9">EN</text>
<text x="77.1" y="70.9" transform="rotate(-90 77.1 70.9)">GND</text>
<text x="92.7" y="69.4">C7</text>
<text x="92.7" y="72">1u</text>
<text x="102.9" y="69.4">C8</text>
<text x="102.9" y="72">100n</text>
<text x="119.4" y="69.4">R7</text>
<text x="119.4" y="72">100R</text>
<text x="152.6" y="72">D6</text>
<text x="172" y="69.4">GND</text>
<text x="213.9" y="72">GND</text>
<text x="152" y="74.5">PB5</text>
<text x="165.1" y="75.8">100R</text>
<text x="165.7" y="73.3">R10</text>
<text x="234.5" y="75.5" transform="rotate(-90 234.5 75.5)">VCC</text>
<text x="239.9" y="73.3">U5</text>
<text x="260.4" y="77.1">J5</text>
<text x="41.1" y="82.1">GND</text>
<text x="51.3" y="82.1">GND</text>
<text x="61.2" y="82.1">PWR_FLAG</text>
<text x="74.2" y="82.1">GND</text>
<text x="86.9" y="82.1">GND</text>
<text x="97" y="82.1">GND</text>
<text x="120.7" y="81.2">D2</text>
<text x="120.7" y="83.7">PWR_ON</text>
<text x="234.5" y="80.8" transform="rotate(-90 234.5 80.8)">GND</text>
<text x="238.9" y="81.1">74LVC1G17</text>
<text x="260.4" y="79.6">1PPS_out</text>
<text x="172" y="87.2">GND</text>
<text x="201.9" y="87.5">100R</text>
<text x="203.1" y="84.9">R8</text>
<text x="217.1" y="87.5">1PPS</text>
<text x="218.4" y="84.9">D4</text>
<text x="114.8" y="92.3">GND</text>
<text x="224" y="92.3">GND</text>
<text x="231.6" y="92.3">GND</text>
<text x="249.4" y="92.3">GND</text>
<text x="178.7" y="99.9">+3.3V</text>
<text x="228.5" y="99.9">U1</text>
<text x="94.8" y="107.5">+3.3V</text>
<text x="119" y="103.7">+3.3V</text>
<text x="215.6" y="107.5">VCC</text>
<text x="226.2" y="102.5">Wio-E5</text>
<text x="239.6" y="107.5">RFIO</text>
<text x="270.5" y="106.6">J1</text>
<text x="190.5" y="112.6">C4</text>
<text x="270.5" y="109.1">Conn_Coaxial</text>
<text x="36.9" y="117.7">J2</text>
<text x="62.2" y="119">F1</text>
<text x="81.8" y="117.7">+5V</text>
<text x="107.2" y="119">GND</text>
<text x="114.3" y="115.2">C2</text>
<text x="114.3" y="117.7">1u</text>
<text x="126.1" y="117.7">100n</text>
<text x="126.8" y="115.2">C3</text>
<text x="137.2" y="115.2">GND</text>
<text x="190.5" y="115.2">4.7u</text>
<text x="215.6" y="115.2">PA13</text>
<text x="215.6" y="117.7">PA14</text>
<text x="238.9" y="115.2">PB15</text>
<text x="239.1" y="117.7">PA15</text>
<text x="23.1" y="120.2">USB_C_Receptacle_USB2.0_16P</text>
<text x="42.1" y="125.3">VBUS</text>
<text x="61.2" y="121.5">Fuse</text>
<text x="114.8" y="125.3">~{RST}</text>
<text x="130.5" y="125.3">TXD</text>
<text x="144.1" y="122.8">22R</text>
<text x="144.7" y="120.2">R4</text>
<text x="184.7" y="125.3">GND</text>
<text x="215.6" y="125.3">PB4</text>
<text x="240.1" y="122.8">PB7</text>
<text x="240.1" y="125.3">PB6</text>
<text x="264.7" y="120.2">GND</text>
<text x="43.3" y="130.4">CC1</text>
<text x="107.2" y="130.4">+5V</text>
<text x="122.8" y="129.3" transform="rotate(-90 122.8 129.3)">VREGIN</text>
<text x="125.3" y="126.3" transform="rotate(-90 125.3 126.3)">VDD</text>
<text x="130.2" y="127.9">RXD</text>
<text x="130.5" y="130.4">~{RTS}</text>
<text x="144.7" y="130.4">R5</text>
<text x="215.6" y="127.9">PB3</text>
<text x="215.6" y="130.4">PB5</text>
<text x="240.1" y="130.4">PC1</text>
<text x="43.3" y="132.9">CC2</text>
<text x="130.2" y="135.5">~{DSR}</text>
<text x="130.5" y="132.9">~{CTS}</text>
<text x="144.1" y="132.9">22R</text>
<text x="215.6" y="132.9">PB10</text>
<text x="215.6" y="135.5">PA9</text>
<text x="240.1" y="132.9">PC0</text>
<text x="44.2" y="138">D-</text>
<text x="44.2" y="140.6">D-</text>
<text x="44.2" y="143.1">D+</text>
<text x="114.8" y="138">VBUS</text>
<text x="114.8" y="140.6">D-</text>
<text x="114.8" y="143.1">D+</text>
<text x="127.1" y="143.1">~{RI}/CLK</text>
<text x="130.1" y="140.6">~{DCD}</text>
<text x="130.4" y="138">~{DTR}</text>
<text x="144.1" y="141.8">C10</text>
<text x="215.6" y="138">PA0</text>
<text x="240.3" y="138">PA3</text>
<text x="240.3" y="140.6">PA2</text>
<text x="44.2" y="145.6">D+</text>
<text x="125.1" y="148.2">SUSPEND</text>
<text x="143.6" y="144.4">100n</text>
<text x="215.6" y="145.6">PB0</text>
<text x="238.9" y="145.6">PB13~{}</text>
<text x="240.1" y="148.2">PB9</text>
<text x="42" y="153.3">SBU1</text>
<text x="42" y="155.8">SBU2</text>
<text x="85.1" y="152">D1</text>
<text x="85.1" y="154.5">SP0503BAHT</text>
<text x="123.1" y="155.8">~{TXT}/GPIO.0</text>
<text x="125.1" y="150.7">~{SUSPEND}</text>
<text x="215.6" y="153.3">RST</text>
<text x="230.7" y="153.9" transform="rotate(-90 230.7 153.9)">GND</text>
<text x="238.9" y="150.7">PB14</text>
<text x="239.1" y="153.3">PA10</text>
<text x="31.3" y="156.5" transform="rotate(-90 31.3 156.5)">SHIELD</text>
<text x="39" y="156.5" transform="rotate(-90 39 156.5)">GND</text>
<text x="56.7" y="160.9">R1</text>
<text x="68.6" y="160.9">R2</text>
<text x="120.2" y="160.9">RS485/GPIO.2</text>
<text x="122.8" y="158.3">~{RXT}/GPIO.1</text>
<text x="55.1" y="163.4">5.1k</text>
<text x="68.6" y="163.4">5.1k</text>
<text x="76.7" y="166">GND</text>
<text x="118.7" y="163.4">~{WAKEUP}/GPIO.3</text>
<text x="127.6" y="166">GPIO.4</text>
<text x="227.8" y="163.4">GND</text>
<text x="28.4" y="173.6">GND</text>
<text x="58.9" y="173.6">GND GND</text>
<text x="127.6" y="168.5">GPIO.5</text>
<text x="127.6" y="171">GPIO.6</text>
<text x="127.6" y="176.1">CHREN</text>
<text x="128.8" y="178.7">CHR0</text>
<text x="125.3" y="182.4" transform="rotate(-90 125.3 182.4)">GND</text>
<text x="128.8" y="181.2">CHR1</text>
<text x="126.6" y="186.3">U2</text>
<text x="126.6" y="188.8">CP2102N-Axx-xQFN28</text>
<text x="122.4" y="193.9">GND</text>
</g>
<g font-size="1.8" fill="#a90000">
<text x="204.4" y="22.6">1</text>
<text x="212.7" y="22.6">18</text>
<text x="135.8" y="25.1">1</text>
<text x="135.8" y="27.7">2</text>
<text x="172.6" y="25.1">1</text>
<text x="172.6" y="27.7">2</text>
<text x="204.4" y="25.1">2</text>
<text x="204.4" y="27.7">3</text>
<text x="212.7" y="25.1">17</text>
<text x="212.7" y="27.7">16</text>
<text x="135.8" y="30.2">3</text>
<text x="135.8" y="32.8">4</text>
<text x="172.6" y="30.2">3</text>
<text x="172.6" y="32.8">4</text>
<text x="172.6" y="35.3">5</text>
<text x="204.4" y="30.2">4</text>
<text x="204.4" y="32.8">5</text>
<text x="204.4" y="35.3">6</text>
<text x="212.7" y="30.2">15</text>
<text x="212.7" y="32.8">14</text>
<text x="212.7" y="35.3">13</text>
<text x="204.4" y="37.8">7</text>
<text x="204.4" y="40.4">8</text>
<text x="212.7" y="37.8">12</text>
<text x="212.7" y="40.4">11</text>
<text x="204.4" y="42.9">9</text>
<text x="212.7" y="42.9">10</text>
<text x="69.1" y="63.2">1</text>
<text x="69.1" y="65.8">3</text>
<text x="81.8" y="63.2">5</text>
<text x="233.4" y="69.3" transform="rotate(-90 233.4 69.3)">5</text>
<text x="75.9" y="73.1" transform="rotate(-90 75.9 73.1)">2</text>
<text x="227.9" y="75.9">2</text>
<text x="245.7" y="75.9">4</text>
<text x="255.2" y="75.9">1</text>
<text x="255.2" y="78.5">2</text>
<text x="233.4" y="84.5" transform="rotate(-90 233.4 84.5)">3</text>
<text x="212.7" y="106.4">1</text>
<text x="245.1" y="106.4">15</text>
<text x="262.2" y="106.4">1</text>
<text x="266.4" y="111.2" transform="rotate(-90 266.4 111.2)">2</text>
<text x="212.7" y="114">3</text>
<text x="212.7" y="116.6">4</text>
<text x="245.7" y="114">5</text>
<text x="245.7" y="116.6">6</text>
<text x="49.5" y="124.2">A4</text>
<text x="112.3" y="124.2">9</text>
<text x="121.7" y="121.4" transform="rotate(-90 121.7 121.4)">7</text>
<text x="124.2" y="121.4" transform="rotate(-90 124.2 121.4)">6</text>
<text x="134.6" y="124.2">26</text>
<text x="212.7" y="124.2">7</text>
<text x="245.1" y="124.2">10</text>
<text x="245.7" y="121.7">9</text>
<text x="49.5" y="131.8">B5</text>
<text x="49.5" y="129.3">A5</text>
<text x="134.6" y="126.7">25</text>
<text x="134.6" y="129.3">24</text>
<text x="134.6" y="131.8">23</text>
<text x="212" y="129.3">11</text>
<text x="212" y="131.8">20</text>
<text x="212.7" y="126.7">8</text>
<text x="245.1" y="129.3">12</text>
<text x="245.1" y="131.8">13</text>
<text x="49.5" y="136.9">A7</text>
<text x="112.3" y="136.9">8</text>
<text x="134.6" y="134.4">27</text>
<text x="134.6" y="136.9">28</text>
<text x="212" y="134.4">21</text>
<text x="212" y="136.9">23</text>
<text x="245.1" y="136.9">18</text>
<text x="49.5" y="139.4">B7</text>
<text x="49.5" y="142">A6</text>
<text x="112.3" y="139.4">5</text>
<text x="112.3" y="142">4</text>
<text x="135.2" y="139.4">1</text>
<text x="135.2" y="142">2</text>
<text x="245.1" y="139.4">19</text>
<text x="49.5" y="144.5">B6</text>
<text x="75.9" y="149.3" transform="rotate(-90 75.9 149.3)">2</text>
<text x="78.5" y="149.3" transform="rotate(-90 78.5 149.3)">3</text>
<text x="81" y="149.3" transform="rotate(-90 81 149.3)">4</text>
<text x="134.6" y="147.1">12</text>
<text x="134.6" y="149.6">11</text>
<text x="212" y="144.5">28</text>
<text x="245.1" y="144.5">24</text>
<text x="245.1" y="147.1">25</text>
<text x="245.1" y="149.6">26</text>
<text x="49.5" y="154.7">B8</text>
<text x="49.5" y="152.1">A8</text>
<text x="134.6" y="154.7">19</text>
<text x="212" y="152.1">17</text>
<text x="245.1" y="152.1">27</text>
<text x="30.2" y="161.3" transform="rotate(-90 30.2 161.3)">S1</text>
<text x="37.8" y="161.3" transform="rotate(-90 37.8 161.3)">A1</text>
<text x="78.5" y="156.9" transform="rotate(-90 78.5 156.9)">1</text>
<text x="134.6" y="157.2">18</text>
<text x="134.6" y="159.8">17</text>
<text x="134.6" y="162.3">16</text>
<text x="134.6" y="164.8">22</text>
<text x="134.6" y="167.4">21</text>
<text x="134.6" y="169.9">20</text>
<text x="134.6" y="175">13</text>
<text x="134.6" y="177.5">15</text>
<text x="124.2" y="184.9" transform="rotate(-90 124.2 184.9)">3</text>
<text x="134.6" y="180.1">14</text>
</g>
<g font-size="1.8" fill="#989898">
<text x="100.3" y="117.7">R3</text>
<text x="100.3" y="120.2">4.7k</text>
</g>
<g font-size="1" fill="#0f0f0f">
<text x="50.8" y="25.2">BOOT_button</text>
<text x="60.3" y="63.3">LDO_VIN</text>
<text x="157.5" y="60.8">PB4_LED_K</text>
<text x="116.8" y="76">PWR_LED_A</text>
<text x="248.9" y="76">PPS_OUT</text>
<text x="157.5" y="78.5">PB5_LED_K</text>
<text x="208.3" y="81.1">PPS_LED_A</text>
<text x="248.9" y="106.5">RFIO</text>
<text x="53.3" y="124.3">VBUS</text>
<text x="138.4" y="124.3">TXD</text>
<text x="53.3" y="129.3">CC1</text>
<text x="53.3" y="131.9">CC2</text>
<text x="138.4" y="126.8">RXD</text>
<text x="138.4" y="137">/DTR</text>
<text x="57.1" y="142">USB_D_P</text>
<text x="57.1" y="139.5">USB_D_N</text>
</g>
</svg>
